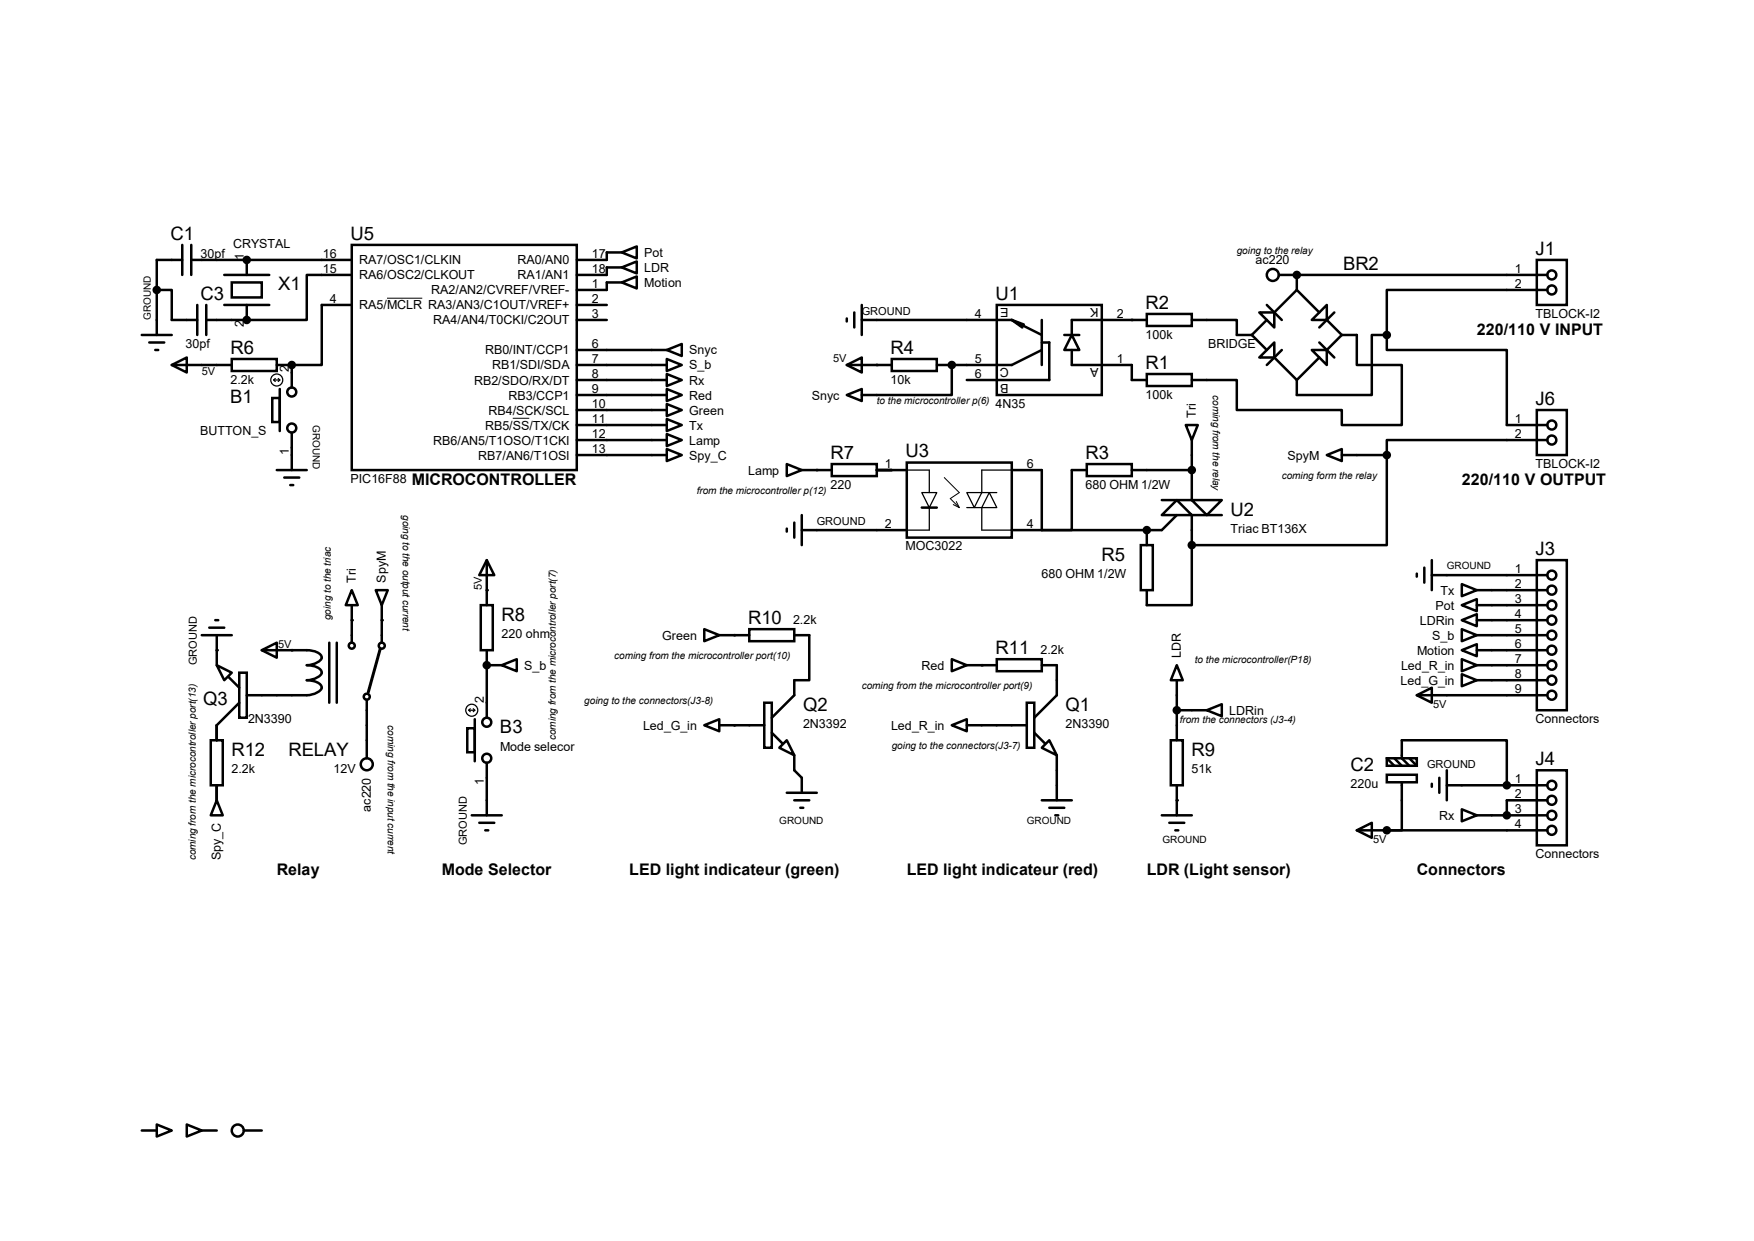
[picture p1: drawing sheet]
<svg xmlns="http://www.w3.org/2000/svg" width="297mm" height="210mm" viewBox="0 0 297 210" stroke-linecap="round" stroke-linejoin="round" font-family="sans-serif">
<g fill="none" stroke="#000" stroke-width=".42">
<path d="M24 56.7h5.1M25.3 58h2.5M26.3 59.2h.5M26.5 49.1h2.6v5h4.3M30.9 44h-4.4v12.7M30.9 41.4v5.1M32.4 44h27.2M32.4 41.4v5.1M33.4 51.6v5.1M34.9 54.1h6.9M34.9 51.6v5.1M38 46.5h7.6"/>
<path d="M38 51.6h7.6M39.2 47.8h5.1v2.5h-5.1zM41.8 44v2.5M41.8 51.6v2.5M59.6 41.4h38.1v38.1h-38.1zM59.6 46.5h-7.7v7.6h-10.1M59.6 51.6h-5.1v10.2h-5.1M97.7 54.1h5M97.7 59.2h15.2M97.7 51.6h5M105.3 42.7l2.5-1v2zM105.3 45.3l2.5-1.1v2.1z"/>
<path d="M105.3 47.8l2.5-1v2zM105.3 42.7h-2.6v1.3h-5M105.3 45.3h-2.6v1.2h-5M105.3 47.8h-2.6v1.3h-5M112.9 59.2l2.5-1v2zM143.4 53.9v.5M144.7 52.9v2.5M145.9 54.1h25.4M145.9 51.6v5.1M168.8 51.6h17.8v15.2h-17.8zM171.3 54.1l5.1 2.6M171.3 54.1l1.8 1.3"/>
<path d="M171.3 54.1l2.1 .8M176.4 59.2l-5.1 2.6h-12.7M176.4 58h1.3v6.3h-14M176.4 54.1v7.7M180.2 56.7h2.6M181.5 56.7l1.3 2.5h-2.6zM181.5 59.2v2.6h10.1v2.5h2.6M194.2 53.1h7.6v2.1h-7.6zM194.2 54.1h-12.7v2.6M201.8 54.1h7.6v2.6h2.6M212 56.7l2.5 2.5M213.2 52.9h2.6v2.5z"/>
<path d="M214.5 51.6l2.5 2.5M214.5 54.1l-2.5 2.6M216.5 46.5h45.5M217 59.2l-2.5 2.6M219.6 49.1l-3.8 3.8M219.6 49.1l3.8 3.8M219.6 46.5v2.6M222.1 59.2h2.6v2.6zM222.1 54.1l2.6-2.5v2.5zM223.4 58l2.5 2.5M224.7 54.1l2.5 2.6M225.9 52.9l-2.5 2.5"/>
<path d="M227.2 56.7h2.5v5.1h7.7v10.1h-10.2v-2.5h-17.8v-5.1h-7.6M227.2 56.7l-2.5 2.5M234.8 56.7v2.5h20.3v12.7h6.9M234.8 56.7h-2.5v10.1h-12.7v-2.5M260.2 44h5.1v7.6h-5.1zM262 49.1h-27.2v7.6M29.1 61.8l2.5-1.3v2.5zM29.1 61.8h10.1M39.2 60.7h7.7v2.1h-7.7zM46.1 67.4h1.3v4h-1.3zM46.9 61.8h2.5M46.9 79.5h5"/>
<path d="M47.4 65.8v7.1M49.4 61.8v3.8M49.4 73.2v6.3M97.7 61.8h15.2M97.7 77h15.2M97.7 64.3h15.2M97.7 66.8h15.2M97.7 69.4h15.2M97.7 71.9h15.2M97.7 74.5h15.2M112.9 65.8l2.5 1-2.5 1.1zM112.9 63.3l2.5 1-2.5 1z"/>
<path d="M112.9 68.4l2.5 1-2.5 1zM112.9 70.9l2.5 1-2.5 1zM112.9 60.7l2.5 1.1-2.5 1zM112.9 73.4l2.5 1.1-2.5 1zM112.9 76l2.5 1-2.5 1zM133.2 78.5l2.6 1-2.6 1.1zM135.8 79.5h5M140.8 78.5h7.7v2.1h-7.7zM143.4 61.8l2.5-1.3v2.5zM143.4 66.8l2.5-1v2.1zM143.4 61.8h7.6M148.5 79.5h5"/>
<path d="M151 60.7h7.6v2.1h-7.6zM153.5 78.3h17.8v12.7h-17.8zM161.2 61.8v5h-15.3M171.3 79.5h5.1v10.2h17.8M184 78.5h7.6v2.1h-7.6zM184 79.5h-2.5v10.2h-10.2M191.6 79.5h10.2M194.2 63.3h7.6v2h-7.6zM200.8 71.9h2l-1 2.6zM201.8 74.5v10.1h-5.1M213.2 60.5l2.6-2.5v2.5zM215.8 60.5l3.8 3.8"/>
<path d="M223.4 60.5l-3.8 3.8M224.7 77l2.5-1v2zM227.2 77h7.6M234.8 77v15.2h-33M260.2 69.4h5.1v7.6h-5.1zM262 74.5h-27.2v2.5M48.1 80.8h2.6M49.1 82.1h.6M59.6 99.9l1 2.5h-2.1zM63.6 99.9h2.1l-1.1 2.5zM82.4 94.8l1.3 2.5h-2.5zM82.4 94.8v7.6"/>
<path d="M133.2 89.5v.5M134.5 88.4v2.6M135.8 89.7h17.7M135.8 87.2v5M156.1 85.9h2.5M193.2 92.2h2v7.7h-2zM194.2 89.7v2.5M196.7 87.2l2.6-2.6 2.5 2.6zM199.3 87.2l-2.6 2.5h-2.5M201.8 84.6h5.1l-2.6 2.6zM201.8 92.2v10.2h-7.6v-2.5M206.9 87.2h-5.1v5"/>
<path d="M239.9 97.1v.5M241.2 96.1v2.5M242.4 97.3h19.6M242.4 94.8v5.1M247.5 98.8l2.6 1.1-2.6 1zM250.1 99.9h11.9M260.2 94.8h5.1v25.4h-5.1zM34.2 107.5h5M35.4 106.2h2.6M36.4 104.9h.6M36.7 112.6l2.5 1.2-1.2 1.3zM36.7 107.5v5.1"/>
<path d="M38.7 114.6l1.8 1.8M40.5 113.8h1.3v7.7h-1.3zM40.5 118.9l-3.8 3.8v2.6M44.3 110l2.6-1.2v2.5zM44.3 110h7.6a3.2 3.2 0 0 1 2.5 .9 .88 .88 0 0 1-.7 1.2l-1.1 .4-.7 .1a3.2 3.2 0 0 1 2.5 .9 .88 .88 0 0 1-.7 1.2l-1.1 .3-.7 .1a3.2 3.2 0 0 1 2.5 .9 .88 .88 0 0 1-.7 1.2l-1.1 .4h-.7h-10.1M55.8 108.8v10.1M57 108.8v10.1M59.6 102.4v6.4M62.1 118.4v9.9M64.6 102.4v6.4M81.4 102.4h2v7.6h-2zM82.4 110v11.5"/>
<path d="M82.4 112.6h2.6M85 112.6l2.5-1.1v2.1zM119.3 106.5l2.5 1-2.5 1zM121.8 107.5h5.1M126.9 106.5h7.6v2h-7.6zM129.4 118.9h1.3v7.6h-1.3zM134.5 107.5h2.5v7.6h-2.5v2.5l-3.8 3.9M161.2 111.5l2.5 1.1-2.5 1zM163.7 112.6h5.1M168.8 111.5h7.6v2.1h-7.6zM173.9 118.9h1.2v7.6h-1.2zM176.4 112.6h2.5v5l-3.8 3.9"/>
<path d="M199.3 112.6l1 2.5h-2.1zM199.3 115.1v10.2M239.9 117.6l2.5-1.2v2.5zM239.9 117.6h22.1M247.5 102.4l2.6-1v2zM247.5 104.9l2.6-1v2.1zM247.5 106.5l2.6 1-2.6 1zM247.5 110l2.6-1v2zM247.5 111.5l2.6 1.1-2.6 1zM247.5 114.1l2.6 1-2.6 1zM250.1 102.4h11.9M250.1 104.9h11.9"/>
<path d="M250.1 107.5h11.9M250.1 110h11.9M250.1 112.6h11.9M250.1 115.1h11.9M35.7 125.3h2v7.6h-2zM36.7 135.4l1 2.6h-2zM36.7 132.9v2.5M79.1 123.2h1.3v4.1h-1.3zM79.9 138h5.1M80.4 121.7v7.1M81.2 139.2h2.5M82.4 129.1v8.9"/>
<path d="M119.3 122.7l2.5-1v2zM121.8 122.7h7.6M130.7 124l1.8 1.8M132 126.5l1.2-1.2 1.3 2.5zM133.2 134.2h5.1M134.5 127.8v2.5l1.3 1.3v2.6M134.5 135.4h2.5M135.5 136.7h.5M161.2 122.7l2.5-1v2zM163.7 122.7h10.2M175.1 124l1.8 1.8M176.4 126.5l1.3-1.2 1.2 2.5z"/>
<path d="M176.4 135.4h5.1M177.7 136.7h2.5M178.7 138h.5M178.9 127.8v7.6M196.7 138h5.1M198 139.2h2.5M198.2 125.3h2.1v7.6h-2.1zM199.3 132.9v5.1M199.3 120.2h5M204.3 120.2l2.6-1v2zM234.8 131.1h5.1v1.3h-5.1zM234.8 128.3h5.1v1.3h-5.1z"/>
<path d="M234.8 128.3l1.3 1.3M236.1 128.3l1.3 1.3M237.4 132.4v8.1h-2.6M238.6 129.6l-1.2-1.3v-3h17.7v7.6M238.6 128.3l1.3 1.3M242.4 132.6v.5M243.7 131.6v2.6M245 132.9h17M245 130.3v5.1M247.5 136.9l2.6 1.1-2.6 1zM250.1 138h11.9M260.2 130.3h5.1v12.7h-5.1z"/>
<path d="M262 135.4h-6.9v2.6M82.2 140.5h.5M199 140.5h.5M229.7 140.5l2.6-1.3v2.6zM229.7 140.5h32.3M24 191.3h2.5M26.5 190.3l2.6 1-2.6 1zM31.6 190.3l2.6 1-2.6 1zM34.2 191.3h2.5M41.3 191.3h3"/>
<circle cx="215.5" cy="46.5" r="1.02"/>
<circle cx="262.8" cy="46.5" r=".76"/>
<circle cx="262.8" cy="49.1" r=".76"/>
<circle cx="49.4" cy="72.4" r=".76"/>
<circle cx="49.4" cy="66.3" r=".76"/>
<circle cx="262.8" cy="74.5" r=".76"/>
<circle cx="262.8" cy="71.9" r=".76"/>
<circle cx="262.8" cy="99.9" r=".76"/>
<circle cx="262.8" cy="97.3" r=".76"/>
<circle cx="59.6" cy="109.3" r=".51"/>
<circle cx="62.1" cy="117.9" r=".51"/>
<circle cx="64.6" cy="109.3" r=".51"/>
<circle cx="262.8" cy="112.6" r=".76"/>
<circle cx="262.8" cy="117.6" r=".76"/>
<circle cx="262.8" cy="102.4" r=".76"/>
<circle cx="262.8" cy="110" r=".76"/>
<circle cx="262.8" cy="115.1" r=".76"/>
<circle cx="262.8" cy="104.9" r=".76"/>
<circle cx="262.8" cy="107.5" r=".76"/>
<circle cx="62.1" cy="129.3" r="1.02"/>
<circle cx="82.4" cy="122.2" r=".76"/>
<circle cx="82.4" cy="128.3" r=".76"/>
<circle cx="262.8" cy="132.9" r=".76"/>
<circle cx="262.8" cy="138" r=".76"/>
<circle cx="262.8" cy="135.4" r=".76"/>
<circle cx="262.8" cy="140.5" r=".76"/>
<circle cx="40.3" cy="191.3" r="1.02"/>
</g>
<g fill="#000">
<circle cx="41.8" cy="54.1" r=".21"/>
<circle cx="41.8" cy="44" r=".21"/>
<circle cx="191.6" cy="54.1" r=".21"/>
<circle cx="219.6" cy="46.5" r=".21"/>
<circle cx="49.4" cy="61.8" r=".21"/>
<circle cx="138.3" cy="79.5" r=".21"/>
<circle cx="148.5" cy="61.8" r=".21"/>
<circle cx="161.2" cy="61.8" r=".21"/>
<circle cx="201.8" cy="79.5" r=".21"/>
<circle cx="82.4" cy="99.9" r=".21"/>
<circle cx="194.2" cy="89.7" r=".21"/>
<circle cx="201.8" cy="92.2" r=".21"/>
<circle cx="36.7" cy="110" r=".21"/>
<circle cx="49.4" cy="110" r=".21"/>
<circle cx="59.6" cy="104.9" r=".21"/>
<circle cx="64.6" cy="104.9" r=".21"/>
<circle cx="82.4" cy="112.6" r=".21"/>
<circle cx="124.3" cy="107.5" r=".21"/>
<circle cx="166.2" cy="112.6" r=".21"/>
<circle cx="124.3" cy="122.7" r=".21"/>
<circle cx="199.3" cy="135.4" r=".21"/>
<circle cx="255.1" cy="132.9" r=".21"/>
<circle cx="255.1" cy="138" r=".21"/>
<circle cx="234.8" cy="140.5" r=".21"/>
</g>
<g fill="none" stroke="#000" stroke-width=".21">
<path d="M46.4 64.3h1M46.4 64.3l.2 .3M46.6 64.1l-.2 .2M47.1 64.1l.3 .2M47.4 64.3l-.3 .3M153.5 79.5h3.9v3.9M171.3 79.5h-5.1v3.9h2.6M156.1 83.4h2.5l-1.2 2.5zM157.4 85.9v3.8h-3.9M163.7 83.4h2.5l-1.2 2.5zM163.7 85.9h2.5v3.8h5.1M167.5 83.4l1.3 2.5h-2.6z"/>
<path d="M79.6 119.9l-.2 .3M80.1 119.9l.3 .3M79.4 120.2h1M79.4 120.2l.2 .2M80.4 120.2l-.3 .2"/>
<circle cx="46.9" cy="64.3" r="1.02"/>
<circle cx="79.9" cy="120.2" r="1.02"/>
</g>
<path d="M65.5 50.5h6M86.8 70.8h2.8M159.9 80.8l2.5 2.6-1.5 1 1.5 1.5M161.4 85.4l1 .5M161.9 84.9l.5 1" fill="none" stroke="#000" stroke-width=".17"/>
<g fill="#000" stroke="#000" stroke-width=".42">
<circle cx="26.5" cy="49.1" r=".51"/>
<circle cx="41.8" cy="54.1" r=".51"/>
<circle cx="41.8" cy="44" r=".51"/>
<circle cx="219.6" cy="46.5" r=".51"/>
<circle cx="234.8" cy="56.7" r=".51"/>
<circle cx="49.4" cy="61.8" r=".51"/>
<circle cx="161.2" cy="61.8" r=".51"/>
<circle cx="201.8" cy="79.5" r=".51"/>
<circle cx="234.8" cy="77" r=".51"/>
<circle cx="194.2" cy="89.7" r=".51"/>
<circle cx="201.8" cy="92.2" r=".51"/>
<circle cx="82.4" cy="112.6" r=".51"/>
<circle cx="199.3" cy="120.2" r=".51"/>
<circle cx="255.1" cy="132.9" r=".51"/>
<circle cx="255.1" cy="138" r=".51"/>
<circle cx="234.8" cy="140.5" r=".51"/>
</g>
<path d="M64.4 109.8l-2 7.3" fill="none" stroke="#000" stroke-width=".51"/>
<g font-size="3.1">
<text x="28.9" y="40.6">C1</text>
<text x="59.4" y="40.6">U5</text>
<text x="227.4" y="45.6">BR2</text>
<text x="260" y="43.1">J1</text>
<text x="34" y="50.7">C3</text>
<text x="47.1" y="49.2">X1</text>
<text x="168.6" y="50.7">U1</text>
<text x="194" y="52.2">R2</text>
<text x="39" y="59.9">R6</text>
<text x="150.8" y="59.9">R4</text>
<text x="194" y="62.4">R1</text>
<text x="38.9" y="68.2">B1</text>
<text x="260" y="68.5">J6</text>
<text x="140.6" y="77.6">R7</text>
<text x="153.3" y="77.4">U3</text>
<text x="183.8" y="77.6">R3</text>
<text x="208.4" y="87.2">U2</text>
<text x="186.5" y="94.9">R5</text>
<text x="260" y="93.9">J3</text>
<text x="84.9" y="105">R8</text>
<text x="126.7" y="105.6">R10</text>
<text x="168.6" y="110.7">R11</text>
<text x="34.4" y="119.3">Q3</text>
<text x="84.7" y="124.1">B3</text>
<text x="136" y="120.3">Q2</text>
<text x="180.4" y="120.3">Q1</text>
<text x="39.2" y="127.9">R12</text>
<text x="48.9" y="127.9">RELAY</text>
<text x="201.8" y="127.9">R9</text>
<text x="228.7" y="130.4">C2</text>
<text x="260" y="129.5">J4</text>
</g>
<g font-size="2.7">
<text x="250.1" y="56.7">220/110 V INPUT</text>
<text x="69.7" y="82.1">MICROCONTROLLER</text>
<text x="247.5" y="82.1">220/110 V OUTPUT</text>
<text x="46.9" y="148.1">Relay</text>
<text x="74.8" y="148.1">Mode Selector</text>
<text x="106.5" y="148.1">LED light indicateur (green)</text>
<text x="153.5" y="148.1">LED light indicateur (red)</text>
<text x="194.2" y="148.1">LDR (Light sensor)</text>
<text x="239.9" y="148.1">Connectors</text>
</g>
<g font-size="2.1">
<text x="39.5" y="41.9">CRYSTAL</text>
<text x="34" y="43.6">30pf</text>
<text x="41.3" y="44" transform="rotate(-90 41.3 44)">1</text>
<text x="54.7" y="43.6">16</text>
<text x="54.7" y="46.1">15</text>
<text x="60.8" y="44.7">RA7/OSC1/CLKIN</text>
<text x="60.8" y="47.3">RA6/OSC2/CLKOUT</text>
<text x="87.6" y="44.7">RA0/AN0</text>
<text x="87.6" y="47.3">RA1/AN1</text>
<text x="100.2" y="43.6">17</text>
<text x="100.2" y="46.1">18</text>
<text x="109.1" y="43.5">Pot</text>
<text x="109.1" y="46">LDR</text>
<text x="212.6" y="44.7">ac220</text>
<text x="256.5" y="46.1">1</text>
<text x="55.8" y="51.2">4</text>
<text x="60.8" y="52.4">RA5/MCLR RA3/AN3/C1OUT/VREF+</text>
<text x="73" y="49.8">RA2/AN2/CVREF/VREF-</text>
<text x="100.2" y="48.7">1</text>
<text x="100.2" y="51.2">2</text>
<text x="100.2" y="53.8">3</text>
<text x="109.1" y="48.6">Motion</text>
<text x="165.1" y="53.8">4</text>
<text x="170.8" y="52.2" transform="rotate(-180 170.8 52.2)">E</text>
<text x="186" y="52.2" transform="rotate(-180 186 52.2)">K</text>
<text x="189.1" y="53.8">2</text>
<text x="256.5" y="48.7">2</text>
<text x="260" y="53.8">TBLOCK-I2</text>
<text x="31.4" y="58.8">30pf</text>
<text x="41.3" y="55.3" transform="rotate(-90 41.3 55.3)">2</text>
<text x="73.4" y="54.9">RA4/AN4/T0CKI/C2OUT</text>
<text x="82.1" y="60">RB0/INT/CCP1</text>
<text x="100.2" y="58.8">6</text>
<text x="116.7" y="60">Snyc</text>
<text x="194" y="57.3">100k</text>
<text x="204.6" y="58.8">BRIDGE</text>
<text x="39" y="64.9">2.2k</text>
<text x="48.9" y="63" transform="rotate(-90 48.9 63)">2</text>
<text x="80.3" y="65.1">RB2/SDO/RX/DT</text>
<text x="83.3" y="62.5">RB1/SDI/SDA</text>
<text x="100.2" y="61.4">7</text>
<text x="100.2" y="63.9">8</text>
<text x="116.7" y="65.1">Rx</text>
<text x="116.7" y="62.5">S_b</text>
<text x="150.8" y="64.9">10k</text>
<text x="165.1" y="61.4">5</text>
<text x="165.1" y="63.9">6</text>
<text x="170.8" y="64.9" transform="rotate(-180 170.8 64.9)">B</text>
<text x="170.8" y="62.4" transform="rotate(-180 170.8 62.4)">C</text>
<text x="186" y="62.4" transform="rotate(-180 186 62.4)">A</text>
<text x="189.1" y="61.4">1</text>
<text x="82.7" y="70.1">RB4/SCK/SCL</text>
<text x="86.1" y="67.6">RB3/CCP1</text>
<text x="100.2" y="66.5">9</text>
<text x="100.2" y="69">10</text>
<text x="100.2" y="71.5">11</text>
<text x="116.7" y="67.6">Red</text>
<text x="116.7" y="70.1">Green</text>
<text x="137.5" y="67.6">Snyc</text>
<text x="168.6" y="69">4N35</text>
<text x="194" y="67.5">100k</text>
<text x="202.5" y="70.7" transform="rotate(-90 202.5 70.7)">Tri</text>
<text x="256.5" y="71.5">1</text>
<text x="33.9" y="73.7">BUTTON_S</text>
<text x="48.9" y="76.9" transform="rotate(-90 48.9 76.9)">1</text>
<text x="73.4" y="75.2">RB6/AN5/T1OSO/T1CKI</text>
<text x="81" y="77.8">RB7/AN6/T1OSI</text>
<text x="82.1" y="72.7">RB5/SS/TX/CK</text>
<text x="100.2" y="74.1">12</text>
<text x="100.2" y="76.6">13</text>
<text x="116.7" y="72.7">Tx</text>
<text x="116.7" y="75.2">Lamp</text>
<text x="116.7" y="77.8">Spy_C</text>
<text x="218" y="77.8">SpyM</text>
<text x="256.5" y="74.1">2</text>
<text x="59.3" y="81.7">PIC16F88</text>
<text x="126.7" y="80.3">Lamp</text>
<text x="140.6" y="82.7">220</text>
<text x="149.8" y="79.2">1</text>
<text x="173.9" y="79.2">6</text>
<text x="183.8" y="82.7">680 OHM 1/2W</text>
<text x="260" y="79.2">TBLOCK-I2</text>
<text x="149.8" y="89.3">2</text>
<text x="173.9" y="89.3">4</text>
<text x="153.3" y="93.1">MOC3022</text>
<text x="208.4" y="90.2">Triac BT136X</text>
<text x="60.2" y="98.6" transform="rotate(-90 60.2 98.6)">Tri</text>
<text x="65.3" y="98.6" transform="rotate(-90 65.3 98.6)">SpyM</text>
<text x="176.4" y="97.8">680 OHM 1/2W</text>
<text x="243.9" y="100.6">Tx</text>
<text x="256.5" y="96.9">1</text>
<text x="256.5" y="99.5">2</text>
<text x="84.9" y="107.9">220 ohm</text>
<text x="134.3" y="105.6">2.2k</text>
<text x="240.4" y="105.7">LDRin</text>
<text x="243.1" y="103.2">Pot</text>
<text x="256.5" y="102">3</text>
<text x="256.5" y="104.6">4</text>
<text x="256.5" y="107.1">5</text>
<text x="88.8" y="113.3">S_b</text>
<text x="112.1" y="108.2">Green</text>
<text x="156" y="113.3">Red</text>
<text x="176.2" y="110.7">2.2k</text>
<text x="199.9" y="111.3" transform="rotate(-90 199.9 111.3)">LDR</text>
<text x="237.2" y="113.3">Led_R_in</text>
<text x="239.9" y="110.8">Motion</text>
<text x="242.5" y="108.2">S_b</text>
<text x="256.5" y="109.6">6</text>
<text x="256.5" y="112.2">7</text>
<text x="81.9" y="118.9" transform="rotate(-90 81.9 118.9)">2</text>
<text x="237.1" y="115.9">Led_G_in</text>
<text x="256.5" y="114.7">8</text>
<text x="256.5" y="117.3">9</text>
<text x="42" y="122.3">2N3390</text>
<text x="108.9" y="123.5">Led_G_in</text>
<text x="136" y="123.2">2N3392</text>
<text x="150.9" y="123.5">Led_R_in</text>
<text x="180.4" y="123.2">2N3390</text>
<text x="208.1" y="120.9">LDRin</text>
<text x="260" y="122.3">Connectors</text>
<text x="39.2" y="130.8">2.2k</text>
<text x="56.5" y="130.8">12V</text>
<text x="84.7" y="127">Mode selecor</text>
<text x="201.8" y="130.8">51k</text>
<text x="62.8" y="137.3" transform="rotate(-90 62.8 137.3)">ac220</text>
<text x="81.9" y="132.8" transform="rotate(-90 81.9 132.8)">1</text>
<text x="228.7" y="133.3">220u</text>
<text x="256.5" y="132.5">1</text>
<text x="256.5" y="135">2</text>
<text x="256.5" y="137.6">3</text>
<text x="243.7" y="138.7">Rx</text>
<text x="256.5" y="140.1">4</text>
<text x="37.4" y="145.5" transform="rotate(-90 37.4 145.5)">Spy_C</text>
<text x="260" y="145.2">Connectors</text>
</g>
<g font-size="1.9">
<text x="145.9" y="53.3">GROUND</text>
<text x="34.2" y="63.5">5V</text>
<text x="141.1" y="61.3">5V</text>
<text x="138.3" y="88.9">GROUND</text>
<text x="81.6" y="99.9" transform="rotate(-90 81.6 99.9)">5V</text>
<text x="33.3" y="112.6" transform="rotate(-90 33.3 112.6)">GROUND</text>
<text x="47.1" y="109.6">5V</text>
<text x="242.6" y="119.8">5V</text>
<text x="241.6" y="129.9">GROUND</text>
<text x="79" y="143" transform="rotate(-90 79 143)">GROUND</text>
<text x="232.5" y="142.6">5V</text>
</g>
<g font-size="1.7">
<text x="209.4" y="43">going to the relay</text>
<text x="25.5" y="54.1" transform="rotate(-90 25.5 54.1)">GROUND</text>
<text x="53" y="71.9" transform="rotate(90 53 71.9)">GROUND</text>
<text x="148.5" y="68.4">to the microcontroller p(6)</text>
<text x="205.4" y="66.8" transform="rotate(90 205.4 66.8)">coming from the relay</text>
<text x="118" y="83.6">from the microcontroller p(12)</text>
<text x="217" y="81.1">coming form the relay</text>
<text x="68.2" y="87.2" transform="rotate(90 68.2 87.2)">going to the output current</text>
<text x="245" y="96.3">GROUND</text>
<text x="56" y="104.9" transform="rotate(-90 56 104.9)">going to the triac</text>
<text x="104" y="111.5">coming from the microcontroller port(10)</text>
<text x="202.3" y="112.2">to the microcontroller(P18)</text>
<text x="98.9" y="119.2">going to the connectors(J3-8)</text>
<text x="145.9" y="116.6">coming from the microcontroller port(9)</text>
<text x="65.7" y="122.7" transform="rotate(90 65.7 122.7)">coming from the input current</text>
<text x="94.1" y="125.3" transform="rotate(-90 94.1 125.3)">coming from the microcontroller port(7)</text>
<text x="199.8" y="122.4">from the connectors (J3-4)</text>
<text x="151" y="126.8">going to the connectors(J3-7)</text>
<text x="131.9" y="139.5">GROUND</text>
<text x="173.9" y="139.5">GROUND</text>
<text x="196.8" y="142.7">GROUND</text>
<text x="33.1" y="145.6" transform="rotate(-90 33.1 145.6)">coming from the microcontroller port(13)</text>
</g>
</svg>
